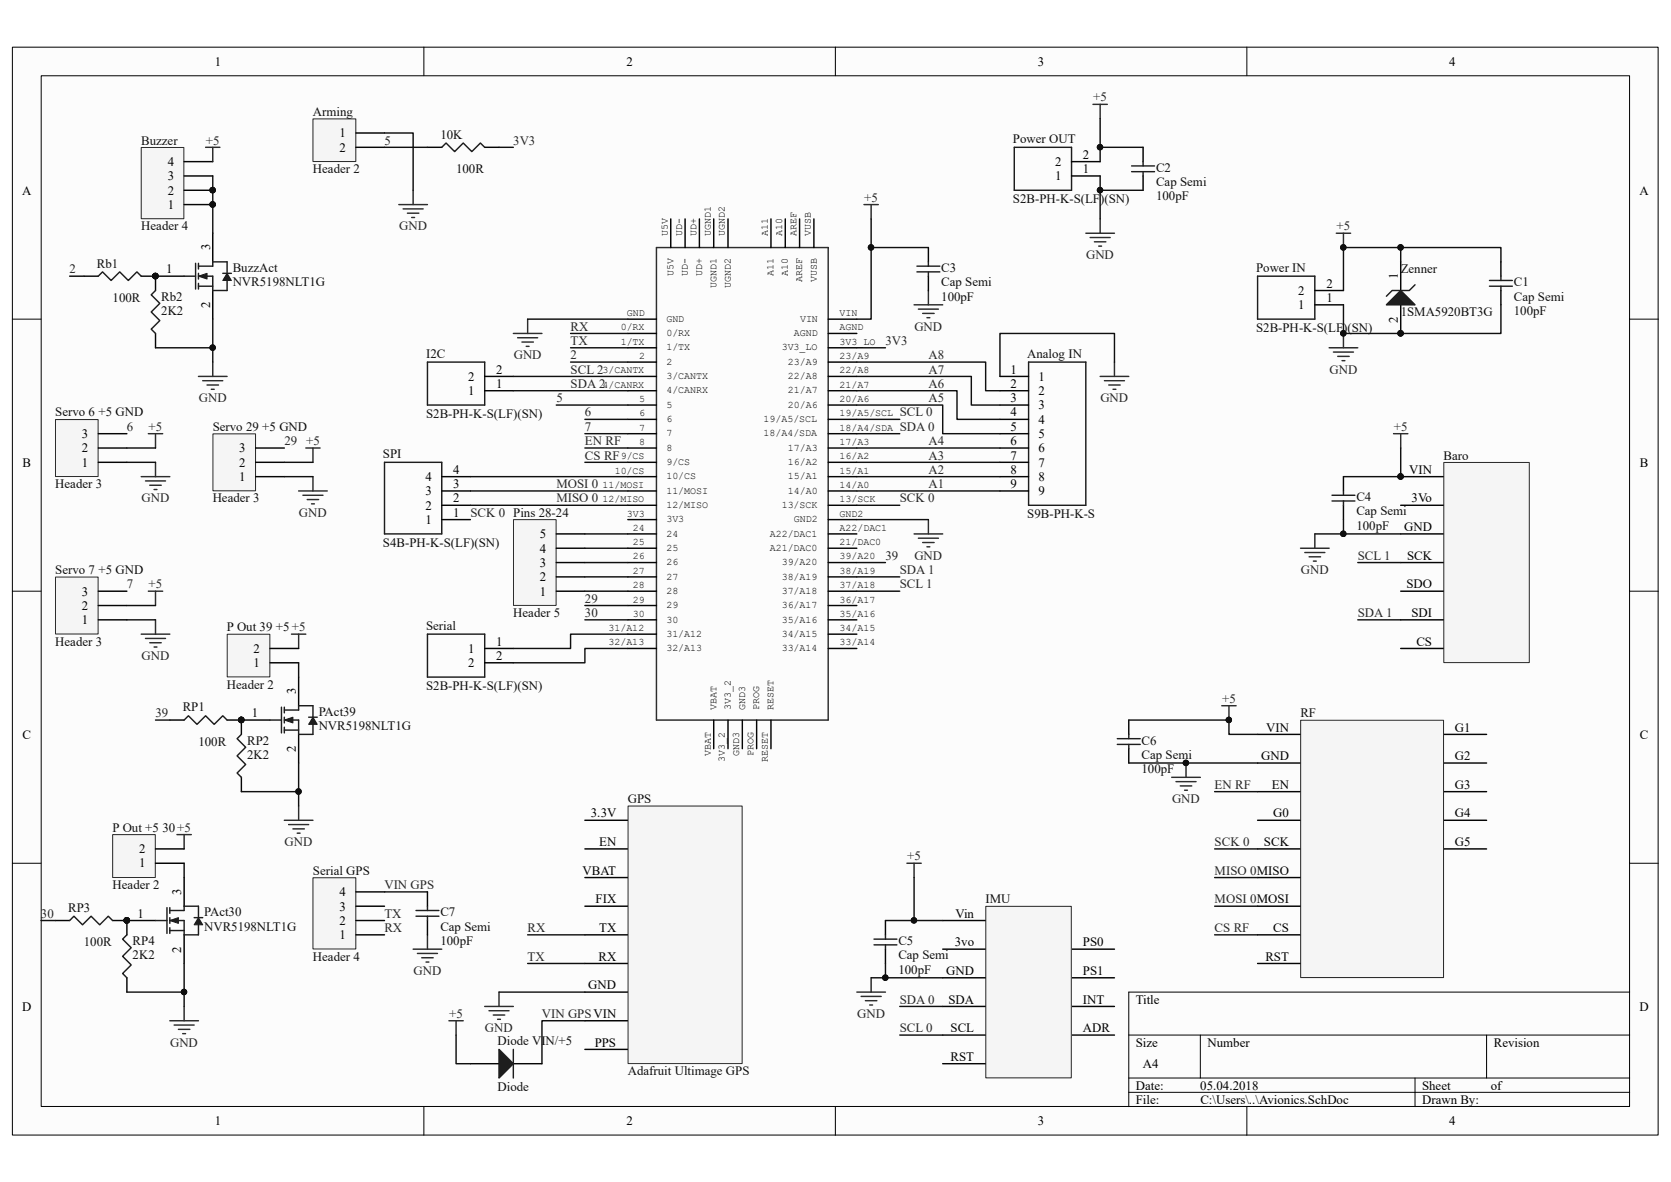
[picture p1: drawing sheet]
<svg xmlns="http://www.w3.org/2000/svg" width="297mm" height="210mm" viewBox="0 0 297 210" stroke-linecap="round" stroke-linejoin="round" font-family="sans-serif">
<path d="M2.2 8.4h292.5v193.3h-292.5z" fill="#fcfcfc"/>
<path d="M2.2 8.4h292.5v193.3h-292.5z" fill="none" stroke="#000" stroke-width=".18"/>
<path d="M7.4 13.5h282.2v183.1h-282.2z" fill="#fcfcfc"/>
<g fill="none" stroke="#000" stroke-width=".18">
<path d="M7.3 13.5h282.3v183.1h-282.3zM75.3 8.4v5.1M148.5 8.4v5.1M221.6 8.4v5.1M2.2 56.7h5.1M289.7 56.7h5.1M2.2 105h5.1M289.7 105h5.1M2.2 153.4h5.1M289.7 153.4h5.1M289.7 176.3h-89.1v20.3M75.3 196.6v5.1"/>
<path d="M148.5 196.6v5.1M200.6 183.9h89.1M200.6 191.5h89.1M200.6 194.1h89.1M213.4 183.9v7.6M221.6 196.6v5.1M251.5 191.5v5.1M264.2 183.9v7.6"/>
</g>
<path d="M116.7 44h30.5v83.9h-30.5z" fill="none" stroke="#262626" stroke-width=".25"/>
<g fill="none" stroke="#000" stroke-width=".25">
<path d="M119.2 38.9v5.1M121.8 38.9v5.1M124.3 38.9v5.1M126.9 38.9v5.1M129.4 38.9v5.1M137 38.9v5.1M139.6 38.9v5.1M142.1 38.9v5.1M144.7 38.9v5.1M111.6 59.2h5.1M111.6 56.7h5.1M147.2 59.2h5.1"/>
<path d="M147.2 56.7h5.1M111.6 61.8h5.1M111.6 64.3h5.1M111.6 66.9h5.1M111.6 69.4h5.1M111.6 72h5.1M111.6 74.5h5.1M111.6 77.1h5.1M111.6 79.6h5.1M147.2 61.8h5.1M147.2 64.3h5.1M147.2 66.9h5.1"/>
<path d="M147.2 69.4h5.1M147.2 72h5.1M147.2 74.5h5.1M147.2 77.1h5.1M147.2 79.6h5.1M111.6 82.1h5.1M111.6 84.7h5.1M111.6 87.2h5.1M111.6 89.8h5.1M111.6 92.3h5.1M111.6 94.9h5.1M111.6 97.4h5.1"/>
<path d="M111.6 100h5.1M147.2 82.1h5.1M147.2 84.7h5.1M147.2 87.2h5.1M147.2 89.8h5.1M147.2 92.3h5.1M147.2 94.9h5.1M147.2 97.4h5.1M147.2 100h5.1M111.6 102.5h5.1M111.6 105h5.1M111.6 107.6h5.1"/>
<path d="M111.6 110.1h5.1M111.6 112.7h5.1M111.6 115.2h5.1M147.2 102.5h5.1M147.2 105h5.1M147.2 107.6h5.1M147.2 110.1h5.1M147.2 112.7h5.1M147.2 115.2h5.1M126.9 127.9v5.1M129.4 127.9v5.1M131.9 127.9v5.1"/>
<path d="M134.5 127.9v5.1M137 127.9v5.1M167.6 163.6h7.6M167.6 168.6h7.6M167.6 173.7h7.6M167.6 178.8h7.6M190.5 168.6h7.6M190.5 173.7h7.6M190.5 178.8h7.6M167.6 183.9h7.6M167.6 189h7.6M190.5 183.9h7.6"/>
</g>
<path d="M175.3 161.1h15.1v30.4h-15.1z" fill="#f5f5f5"/>
<path d="M175.2 161h15.2v30.5h-15.2z" fill="none" stroke="#262626" stroke-width=".18"/>
<path d="M249 84.7h7.6M249 89.8h7.6M249 94.9h7.6M249 100h7.6M249 105h7.6M249 110.1h7.6M249 115.2h7.6" fill="none" stroke="#000" stroke-width=".25"/>
<circle cx="248.9" cy="84.7" r=".48" fill="#0e0e0e" stroke="#0e0e0e" stroke-width=".18"/>
<path d="M256.7 82.2h15.1v35.5h-15.1z" fill="#f5f5f5"/>
<path d="M256.6 82.2h15.2v35.5h-15.2z" fill="none" stroke="#262626" stroke-width=".18"/>
<circle cx="248.9" cy="84.7" r=".48" fill="#0e0e0e" stroke="#0e0e0e" stroke-width=".18"/>
<g fill="none" stroke="#000" stroke-width=".25">
<path d="M223.5 130.5h7.7M223.5 135.6h7.7M256.6 130.5h7.6M256.6 135.6h7.6M223.5 140.7h7.7M223.5 145.7h7.7M223.5 150.8h7.7M223.5 155.9h7.7M256.6 140.7h7.6M256.6 145.7h7.6M256.6 150.8h7.6M223.5 161h7.7"/>
<path d="M223.5 166.1h7.7M223.5 171.2h7.7"/>
</g>
<path d="M231.2 128h25.4v45.7h-25.4z" fill="#f5f5f5"/>
<path d="M231.2 128h25.4v45.7h-25.4z" fill="none" stroke="#262626" stroke-width=".18"/>
<path d="M104 145.7h7.6M104 150.8h7.6M104 155.9h7.6M104 161h7.6M104 166.1h7.6M104 171.2h7.6M104 176.3h7.6M104 181.4h7.6M104 186.5h7.6" fill="none" stroke="#000" stroke-width=".25"/>
<path d="M111.7 143.3h20.2v45.7h-20.2z" fill="#f5f5f5"/>
<path d="M111.6 143.2h20.3v45.8h-20.3z" fill="none" stroke="#262626" stroke-width=".18"/>
<g fill="none" stroke="#262626" stroke-width=".25">
<path d="M153.6 36.4h2.5M154.8 36.4v2.5M195.5 38.9v2.5M91.2 59.2h5.1M93.8 56.7v2.5M193 41.4h5.1M193.8 42.2h3.5M194.5 43h2.1M195.3 43.7h.5M237.5 41.4h2.6M238.8 41.4v2.6M238.8 59.2v2.6"/>
<path d="M92 60h3.6M92.8 60.8h2M93.5 61.5h.5M236.2 61.8h5.1M237 62.6h3.6M237.8 63.3h2M238.5 64.1h.5M247.7 77.1h2.5M249 77.1v2.5M162.5 94.9h5.1M163.2 95.6h3.6M164 96.4h2"/>
<path d="M164.8 97.2h.5M165 92.3v2.6M231.2 97.4h5M231.9 98.2h3.6M232.7 98.9h2M233.4 99.7h.6M233.7 94.9v2.5M208.3 138.1h5.1M209 138.9h3.6M209.8 139.6h2M210.8 135.6v2.5M217.2 125.4h2.5"/>
<path d="M218.4 125.4v2.5M161.2 153.4h2.5M162.5 153.4v2.5M210.6 140.4h.5M86.2 178.8h5M86.9 179.6h3.6M88.7 176.3v2.5M152.3 176.3h5.1M153.1 177h3.5M153.8 177.8h2.1M154.6 178.6h.5M154.8 173.7v2.6"/>
<path d="M87.7 180.3h2M88.4 181.1h.6"/>
</g>
<g fill="#0e0e0e" stroke="#0e0e0e" stroke-width=".18">
<circle cx="238.8" cy="44" r=".48"/>
<circle cx="218.4" cy="127.9" r=".48"/>
<circle cx="210.8" cy="135.5" r=".48"/>
<circle cx="238.8" cy="59.2" r=".48"/>
</g>
<path d="M25.1 26.2h7.6v12.7h-7.6z" fill="#f5f5f5"/>
<path d="M25.1 26.2h7.6v12.7h-7.6z" fill="none" stroke="#262626" stroke-width=".18"/>
<path d="M32.7 36.4h5.1M32.7 33.8h5.1M32.7 31.3h5.1M32.7 28.7h5.1M83.6 189h5.1M91.2 189h5.1" fill="none" stroke="#000" stroke-width=".25"/>
<g fill="#0e0e0e" stroke="#0e0e0e" stroke-width=".18">
<circle cx="37.8" cy="36.3" r=".48"/>
<circle cx="37.8" cy="33.8" r=".48"/>
</g>
<path d="M70.9 36.4h5.1M71.7 37.1h3.5M72.4 37.9h2.1M73.2 38.6h.5M73.4 33.8v2.6M79.8 181.4h2.5M81.1 181.4v2.5" fill="none" stroke="#262626" stroke-width=".25"/>
<path d="M88.7 186.5l2.5 2.5-2.5 2.5z" fill="#1c1c1c"/>
<path d="M88.7 186.5l2.5 2.5-2.5 2.5zM91.2 186.5v5" fill="none" stroke="#1c1c1c" stroke-width=".25"/>
<path d="M55.7 156h7.5v12.6h-7.5z" fill="#f5f5f5"/>
<path d="M55.6 156h7.6v12.6h-7.6z" fill="none" stroke="#262626" stroke-width=".18"/>
<g fill="none" stroke="#000" stroke-width=".25">
<path d="M203.2 26.2v2.5M203.2 31.3v2.5M14.9 49.1h2.6M25.1 49.1h2.5M165 44v2.5M165 49.1v2.5M266.8 46.5v2.6M266.8 51.6v2.6M238.8 84.7v2.5M238.8 89.8v2.5M200.6 127.9v2.6M200.6 133v2.6"/>
<path d="M63.3 158.5h5M76 158.5v2.5M63.3 166.1h5M63.3 163.6h5M63.3 161h5M76 163.6v2.5M157.4 163.6v2.5M157.4 168.6v2.6"/>
</g>
<g fill="none" stroke="#262626" stroke-width=".25">
<path d="M36.5 26.2h2.6M37.8 26.2v2.5M162.5 54.2h5.1M163.2 54.9h3.6M164 55.7h2M164.8 56.4h.5M165 51.6v2.6M35.3 66.9h5.1M36 67.6h3.6M36.8 68.4h2M37.6 69.2h.5M37.8 64.3v2.6"/>
<path d="M73.4 168.6h5.1M74.2 169.4h3.6M75 170.2h2M75.7 170.9h.5M76 166.1v2.5"/>
</g>
<g fill="none" stroke="#1c1c1c" stroke-width=".25">
<path d="M201.1 29.5h4.1M201.1 30.5h4.1M203.2 28.7v.8M203.2 30.5v.8M17.5 49.1l.7-.8 1.6 1.5 1.5-1.5 1.5 1.5 1.5-1.5 .8 .8M163 47.3h4.1M163 48.3h4.1M165 46.5v.8M165 48.3v.8M264.7 49.8h4.1M264.7 50.9h4.1M266.8 49.1v.7"/>
<path d="M266.8 50.9v.7M236.8 88h4M236.8 89h4M238.8 87.2v.8M238.8 89v.8M198.6 131.2h4.1M198.6 132.3h4.1M200.6 130.5v.7M200.6 132.3v.7M73.9 161.8h4.1M73.9 162.8h4.1M76 161v.8"/>
<path d="M76 162.8v.8M155.4 166.9h4M155.4 167.9h4M157.4 166.1v.8M157.4 167.9v.7"/>
</g>
<circle cx="27.6" cy="49" r=".48" fill="#0e0e0e" stroke="#0e0e0e" stroke-width=".18"/>
<path d="M55.7 21.2h7.5v7.5h-7.5z" fill="#f5f5f5"/>
<path d="M55.6 21.1h7.6v7.6h-7.6z" fill="none" stroke="#262626" stroke-width=".18"/>
<path d="M63.3 26.2h5M63.3 23.6h5M249 46.5v5.1M249 54.2v5" fill="none" stroke="#000" stroke-width=".25"/>
<circle cx="248.9" cy="59.2" r=".48" fill="#0e0e0e" stroke="#0e0e0e" stroke-width=".18"/>
<path d="M249 51.6l2.5 2.6h-5.1z" fill="#1c1c1c"/>
<path d="M249 51.6l2.5 2.6h-5.1zM251.5 50.6l-1 1h-3.1l-1 1" fill="none" stroke="#1c1c1c" stroke-width=".25"/>
<circle cx="248.9" cy="59.2" r=".48" fill="#0e0e0e" stroke="#0e0e0e" stroke-width=".18"/>
<path d="M194.3 18.5h2.5M195.5 18.5v2.6" fill="none" stroke="#262626" stroke-width=".25"/>
<path d="M9.9 74.6h7.5v10.1h-7.5z" fill="#f5f5f5"/>
<path d="M9.9 74.5h7.5v10.2h-7.5z" fill="none" stroke="#262626" stroke-width=".18"/>
<path d="M17.5 79.6h5.1M17.5 77.1h5.1M17.5 82.1h5.1" fill="none" stroke="#000" stroke-width=".25"/>
<path d="M26.4 77.1h2.5M27.6 77.1v2.5M25.1 84.7h5.1M25.9 85.5h3.5M26.6 86.2h2.1M27.4 87h.5M27.6 82.1v2.6" fill="none" stroke="#262626" stroke-width=".25"/>
<path d="M9.9 102.6h7.5v10h-7.5z" fill="#f5f5f5"/>
<path d="M9.9 102.5h7.5v10.1h-7.5z" fill="none" stroke="#262626" stroke-width=".18"/>
<path d="M27.6 49.1h5.1M37.8 41.4v5.1M37.8 51.6v5.1M17.5 110.1h5.1M17.5 107.6h5.1M17.5 105h5.1" fill="none" stroke="#000" stroke-width=".25"/>
<path d="M25.1 112.7h5.1M25.9 113.4h3.5M26.4 105h2.5M26.6 114.2h2.1M27.4 115h.5M27.6 105v2.6M27.6 110.1v2.6" fill="none" stroke="#262626" stroke-width=".25"/>
<circle cx="27.6" cy="49" r=".48" fill="#0e0e0e" stroke="#0e0e0e" stroke-width=".18"/>
<path d="M34.8 46.8v4.6M35.3 47.3h2.5v-.8h2.6v2.1M35.3 49.1h2.5v2.5h2.6v-1.8M35.3 50.9h2.5M35.3 46.8v1M35.3 48.6v1M35.3 50.3v1.1" fill="none" stroke="#1c1c1c" stroke-width=".25"/>
<path d="M40.4 48.6l.7 1.2h-1.5z" fill="#1c1c1c"/>
<path d="M40.4 48.6l.7 1.2h-1.5z" fill="none" stroke="#1c1c1c" stroke-width=".18"/>
<path d="M39.6 48.6h1.5" fill="none" stroke="#1c1c1c" stroke-width=".25"/>
<path d="M35.3 49.1l1.5-.5v1z" fill="#1c1c1c"/>
<path d="M35.3 49.1l1.5-.5v1z" fill="none" stroke="#1c1c1c" stroke-width=".18"/>
<path d="M78.5 26.2l.8-.8 1.5 1.5 1.5-1.5 1.6 1.5 1.5-1.5 .8 .8M27.6 51.6l-.7 .8 1.5 1.5-1.5 1.5 1.5 1.6-1.5 1.5 .7 .7M32.7 49.1h2.1M32.7 127.9l.8-.7 1.5 1.5 1.5-1.5 1.6 1.5 1.5-1.5 .8 .7M50 125.7v4.5M50.5 126.2h2.6v-.8h2.5v2M50.5 127.9h2.6v2.6h2.5v-1.8M50.5 129.7h2.6M50.5 125.7v1M50.5 127.4v1M50.5 129.2v1" fill="none" stroke="#1c1c1c" stroke-width=".25"/>
<g fill="#0e0e0e" stroke="#0e0e0e" stroke-width=".18">
<circle cx="27.6" cy="49" r=".48"/>
<circle cx="42.9" cy="127.9" r=".48"/>
</g>
<path d="M76 26.2h2.5M86.2 26.2h2.5M27.6 49.1v2.5M27.6 59.2v2.6M30.2 127.9h2.5M40.4 127.9h7.6M53.1 120.3v5.1M53.1 130.5v5.1" fill="none" stroke="#000" stroke-width=".25"/>
<path d="M51.8 112.7h2.6M53.1 112.7v2.5M50.5 145.7h5.1M51.3 146.5h3.6M52.1 147.3h2M52.8 148h.5M53.1 143.2v2.5" fill="none" stroke="#262626" stroke-width=".25"/>
<path d="M55.6 127.4l.8 1.3h-1.5z" fill="#1c1c1c"/>
<path d="M55.6 127.4l.8 1.3h-1.5z" fill="none" stroke="#1c1c1c" stroke-width=".18"/>
<path d="M54.9 127.4h1.5" fill="none" stroke="#1c1c1c" stroke-width=".25"/>
<path d="M50.5 127.9l1.6-.5v1z" fill="#1c1c1c"/>
<path d="M50.5 127.9l1.6-.5v1z" fill="none" stroke="#1c1c1c" stroke-width=".18"/>
<path d="M42.9 130.5l-.8 .7 1.6 1.6-1.6 1.5 1.6 1.5-1.6 1.6 .8 .7M48 127.9h2" fill="none" stroke="#1c1c1c" stroke-width=".25"/>
<circle cx="42.9" cy="127.9" r=".48" fill="#0e0e0e" stroke="#0e0e0e" stroke-width=".18"/>
<path d="M42.9 127.9v2.6M42.9 138.1v2.6" fill="none" stroke="#000" stroke-width=".25"/>
<path d="M40.4 112.7h7.6v7.6h-7.6z" fill="#f5f5f5"/>
<path d="M40.4 112.7h7.6v7.6h-7.6z" fill="none" stroke="#262626" stroke-width=".18"/>
<g fill="none" stroke="#000" stroke-width=".25">
<path d="M190.5 31.3h5M190.5 28.7h5M233.7 54.2h5.1M233.7 51.6h5.1M86.2 66.9h5M86.2 69.4h5M177.7 66.9h5.1M177.7 69.4h5.1M177.7 72h5.1M177.7 74.5h5.1M177.7 77.1h5.1M177.7 79.6h5.1"/>
<path d="M78.5 84.7h5.1M78.5 87.2h5.1M78.5 92.3h5.1M78.5 89.8h5.1M177.7 82.1h5.1M177.7 84.7h5.1M177.7 87.2h5.1M48 117.8h5.1M48 115.2h5.1M86.2 117.8h5M86.2 115.2h5"/>
</g>
<path d="M180.3 26.2h10.2v7.6h-10.2zM223.5 49.1h10.2v7.6h-10.2zM76 64.3h10.2v7.7h-10.2zM182.8 64.3h10.2v25.5h-10.2zM68.3 82.1h10.2v12.8h-10.2zM76 112.7h10.2v7.6h-10.2z" fill="none" stroke="#1c1c1c" stroke-width=".25"/>
<path d="M195.5 66.9h5.1M196.3 67.6h3.6M197.1 68.4h2M197.8 69.2h.5M198.1 64.3v2.6" fill="none" stroke="#262626" stroke-width=".25"/>
<path d="M37.9 77.1h7.5v10.1h-7.5z" fill="#f5f5f5"/>
<path d="M37.8 77.1h7.6v10.1h-7.6z" fill="none" stroke="#262626" stroke-width=".18"/>
<path d="M45.5 79.6h5M45.5 84.7h5M45.5 82.1h5" fill="none" stroke="#000" stroke-width=".25"/>
<path d="M54.4 79.6h2.5M55.6 79.6v2.5M53.1 87.2h5.1M53.8 88h3.6M54.6 88.8h2M55.4 89.5h.5M55.6 84.7v2.5" fill="none" stroke="#262626" stroke-width=".25"/>
<path d="M91.3 92.4h7.5v15.2h-7.5z" fill="#f5f5f5"/>
<path d="M91.3 92.3h7.5v15.3h-7.5z" fill="none" stroke="#262626" stroke-width=".18"/>
<path d="M98.9 100h5.1M98.9 97.4h5.1M98.9 94.9h5.1M98.9 105h5.1M98.9 102.5h5.1M32.7 155.9v5.1M9.8 163.6h2.6M20 163.6h7.6M32.7 166.1v5.1" fill="none" stroke="#000" stroke-width=".25"/>
<path d="M31.5 148.3h2.5M32.7 148.3v2.5M32.7 178.8v2.6M30.2 181.4h5.1M30.9 182.1h3.6M31.7 182.9h2M32.5 183.7h.5" fill="none" stroke="#262626" stroke-width=".25"/>
<circle cx="22.5" cy="163.5" r=".48" fill="#0e0e0e" stroke="#0e0e0e" stroke-width=".18"/>
<path d="M12.4 163.6l.7-.8 1.6 1.5 1.5-1.5 1.5 1.5 1.5-1.5 .8 .8M29.7 161.3v4.5M30.2 161.8h2.5v-.8h2.6v2M30.2 163.6h2.5v2.5h2.6v-1.8M30.2 165.3h2.5M30.2 161.3v1M30.2 163v1.1M30.2 164.8v1" fill="none" stroke="#1c1c1c" stroke-width=".25"/>
<path d="M35.3 163l.7 1.3h-1.5z" fill="#1c1c1c"/>
<path d="M35.3 163l.7 1.3h-1.5z" fill="none" stroke="#1c1c1c" stroke-width=".18"/>
<path d="M34.5 163h1.5" fill="none" stroke="#1c1c1c" stroke-width=".25"/>
<path d="M30.2 163.6l1.5-.6v1.1z" fill="#1c1c1c"/>
<path d="M30.2 163.6l1.5-.6v1.1z" fill="none" stroke="#1c1c1c" stroke-width=".18"/>
<path d="M22.6 166.1l-.8 .8 1.5 1.5-1.5 1.5 1.5 1.5-1.5 1.6 .8 .7M27.6 163.6h2.1" fill="none" stroke="#1c1c1c" stroke-width=".25"/>
<circle cx="22.5" cy="163.5" r=".48" fill="#0e0e0e" stroke="#0e0e0e" stroke-width=".18"/>
<path d="M22.6 163.6v2.5M22.6 173.7v2.6" fill="none" stroke="#000" stroke-width=".25"/>
<path d="M20.1 148.3h7.5v7.6h-7.5z" fill="#f5f5f5"/>
<path d="M20 148.3h7.6v7.6h-7.6z" fill="none" stroke="#262626" stroke-width=".18"/>
<path d="M27.6 153.4h5.1M27.6 150.8h5.1" fill="none" stroke="#000" stroke-width=".25"/>
<g fill="none" stroke="#0e0e0e" stroke-width=".25">
<path d="M37.8 31.3v10.1M68.3 23.6h5.1v10.2M68.3 26.2h7.7M88.7 26.2h2.5M154.8 38.9v17.8h-2.5M195.5 31.3v7.6M195.5 21.1v7.6M195.5 26.2h7.7M195.5 33.8h7.7M12.4 49.1h2.5M37.8 56.7v7.6M93.8 56.7h17.8"/>
<path d="M101.4 59.2h10.2M154.8 44h10.2M238.8 54.2v5h28v-5M249 44v2.5M266.8 46.5v-2.5h-28v7.6M22.6 79.6h5M27.6 61.8h10.2M91.2 66.9h20.4M91.2 69.4h20.4M98.9 72h12.7M101.4 61.8h10.2M101.4 64.3h10.2"/>
<path d="M104 79.6h7.6M104 74.5h7.6M104 77.1h7.6M152.3 72h15.3v5.1h10.1M152.3 69.4h17.8v5.1h7.6M152.3 66.9h20.3v5.1h5.1M152.3 64.3h22.9v5.1h2.5M152.3 79.6h25.4M152.3 74.5h7.6M152.3 77.1h7.6M152.3 61.8h5.1M198.1 64.3v-5.1h-20.4v7.7"/>
<path d="M249 79.6v5.1h-10.2M22.6 82.1h5M50.5 82.1h5.1M50.5 84.7h5.1M83.6 89.8h28M83.6 84.7h28M83.6 87.2h28M104 82.1h7.6M104 100h7.6M104 94.9h7.6M104 97.4h7.6M152.3 89.8h7.6"/>
<path d="M152.3 82.1h25.4M152.3 100h5.1M152.3 92.3h12.7M152.3 84.7h25.4M152.3 87.2h25.4M238.8 92.3v2.6h-5.1M238.8 94.9h10.2M241.3 100h7.7M22.6 110.1h5M22.6 107.6h5M53.1 117.8v2.5M104 110.1h7.6"/>
<path d="M104 105h7.6M104 102.5h7.6M104 107.6h7.6M111.6 112.7h-10.2v2.5h-10.2M111.6 115.2h-7.6v2.6h-12.8M152.3 105h7.6M152.3 102.5h7.6M241.3 110.1h7.7M27.6 127.9h2.6M53.1 135.6v7.6M200.6 127.9h17.8v2.6h5.1M200.6 135.6h22.9"/>
<path d="M32.7 153.4v2.5M42.9 140.7h10.2M68.3 158.5h7.7M162.5 155.9v7.7h5.1M215.9 140.7h7.6M215.9 155.9h7.6M215.9 150.8h7.6M7.3 163.6h2.5M22.6 176.3h10.1M32.7 171.2v7.6M88.7 176.3h15.3M93.8 171.2h10.2"/>
<path d="M93.8 166.1h10.2M154.8 173.7h2.6M157.4 171.2v2.5h10.2M157.4 163.6h5.1M159.9 178.8h7.7M215.9 166.1h7.6M215.9 161h7.6M81.1 183.9v5.1h2.5M104 181.4h-7.7v7.6M159.9 183.9h7.7"/>
</g>
<g fill="#0e0e0e" stroke="#0e0e0e" stroke-width=".18">
<circle cx="154.8" cy="44" r=".48"/>
<circle cx="162.4" cy="163.5" r=".48"/>
<circle cx="218.4" cy="127.9" r=".48"/>
<circle cx="210.8" cy="135.5" r=".48"/>
<circle cx="157.4" cy="173.7" r=".48"/>
<circle cx="248.9" cy="84.7" r=".48"/>
<circle cx="238.8" cy="94.8" r=".48"/>
<circle cx="195.5" cy="26.2" r=".48"/>
<circle cx="195.5" cy="33.8" r=".48"/>
<circle cx="37.8" cy="61.8" r=".48"/>
<circle cx="37.8" cy="33.8" r=".48"/>
<circle cx="37.8" cy="36.3" r=".48"/>
<circle cx="53.1" cy="140.6" r=".48"/>
<circle cx="238.8" cy="59.2" r=".48"/>
<circle cx="248.9" cy="59.2" r=".48"/>
<circle cx="238.8" cy="44" r=".48"/>
<circle cx="248.9" cy="44" r=".48"/>
<circle cx="32.7" cy="176.3" r=".48"/>
</g>
<g font-size="2.3">
<text x="38.2" y="11.7">1</text>
<text x="111.3" y="11.7">2</text>
<text x="184.5" y="11.7">3</text>
<text x="257.6" y="11.7">4</text>
<text x="29.8" y="29.5">4</text>
<text x="60.3" y="27">2</text>
<text x="60.3" y="24.4">1</text>
<text x="187.5" y="29.5">2</text>
<text x="192.5" y="28.2">2</text>
<text x="3.9" y="34.6">A</text>
<text x="29.8" y="34.6">2</text>
<text x="29.8" y="32">3</text>
<text x="187.5" y="32">1</text>
<text x="192.5" y="30.8">1</text>
<text x="291.4" y="34.6">A</text>
<text x="29.8" y="37.1">1</text>
<text x="37.3" y="44.5" transform="rotate(-90 37.3 44.5)">3</text>
<text x="29.5" y="48.6">1</text>
<text x="230.8" y="52.4">2</text>
<text x="235.8" y="53.7">1</text>
<text x="235.8" y="51.1">2</text>
<text x="248.5" y="49.6" transform="rotate(-90 248.5 49.6)">1</text>
<text x="37.3" y="54.8" transform="rotate(-90 37.3 54.8)">2</text>
<text x="230.8" y="54.9">1</text>
<text x="248.5" y="57.4" transform="rotate(-90 248.5 57.4)">2</text>
<text x="83.2" y="70.2">1</text>
<text x="83.2" y="67.6">2</text>
<text x="88.2" y="68.9">1</text>
<text x="88.2" y="66.4">2</text>
<text x="179.6" y="66.4">1</text>
<text x="179.6" y="68.9">2</text>
<text x="179.6" y="71.5">3</text>
<text x="184.6" y="67.6">1</text>
<text x="184.6" y="70.2">2</text>
<text x="14.5" y="77.9">3</text>
<text x="179.6" y="74">4</text>
<text x="179.6" y="76.6">5</text>
<text x="184.6" y="72.7">3</text>
<text x="184.6" y="75.3">4</text>
<text x="184.6" y="77.9">5</text>
<text x="4" y="82.9">B</text>
<text x="14.5" y="82.9">1</text>
<text x="14.5" y="80.4">2</text>
<text x="42.5" y="82.9">2</text>
<text x="42.5" y="80.4">3</text>
<text x="179.6" y="79.1">6</text>
<text x="179.6" y="81.7">7</text>
<text x="184.6" y="80.4">6</text>
<text x="184.6" y="82.9">7</text>
<text x="291.5" y="82.9">B</text>
<text x="42.5" y="85.5">1</text>
<text x="75.6" y="88">3</text>
<text x="75.6" y="85.5">4</text>
<text x="80.6" y="89.3">2</text>
<text x="80.6" y="86.7">3</text>
<text x="80.6" y="84.2">4</text>
<text x="179.6" y="84.2">8</text>
<text x="179.6" y="86.7">9</text>
<text x="184.6" y="85.5">8</text>
<text x="184.6" y="88">9</text>
<text x="250.5" y="84.2">VIN</text>
<text x="250.9" y="89.3">3Vo</text>
<text x="75.6" y="93.1">1</text>
<text x="75.6" y="90.6">2</text>
<text x="80.6" y="91.8">1</text>
<text x="95.9" y="95.6">5</text>
<text x="249.6" y="94.4">GND</text>
<text x="95.9" y="100.7">3</text>
<text x="95.9" y="98.2">4</text>
<text x="250.1" y="99.4">SCK</text>
<text x="14.5" y="105.8">3</text>
<text x="95.9" y="105.8">1</text>
<text x="95.9" y="103.3">2</text>
<text x="250" y="104.6">SDO</text>
<text x="14.5" y="110.9">1</text>
<text x="14.5" y="108.4">2</text>
<text x="250.9" y="109.6">SDI</text>
<text x="45" y="118.5">1</text>
<text x="45" y="116">2</text>
<text x="83.2" y="118.5">2</text>
<text x="83.2" y="116">1</text>
<text x="88.2" y="117.3">2</text>
<text x="88.2" y="114.7">1</text>
<text x="251.8" y="114.7">CS</text>
<text x="52.6" y="123.4" transform="rotate(-90 52.6 123.4)">3</text>
<text x="4" y="131.3">C</text>
<text x="44.8" y="127.4">1</text>
<text x="225" y="130">VIN</text>
<text x="258.6" y="130">G1</text>
<text x="291.5" y="131.3">C</text>
<text x="52.6" y="133.6" transform="rotate(-90 52.6 133.6)">2</text>
<text x="224.2" y="135.1">GND</text>
<text x="258.6" y="135.1">G2</text>
<text x="226.1" y="140.2">EN</text>
<text x="258.6" y="140.2">G3</text>
<text x="105" y="145.2">3.3V</text>
<text x="226.3" y="145.2">G0</text>
<text x="258.6" y="145.2">G4</text>
<text x="24.7" y="154.1">1</text>
<text x="24.7" y="151.6">2</text>
<text x="103.5" y="155.4">VBAT</text>
<text x="106.5" y="150.3">EN</text>
<text x="224.7" y="150.3">SCK</text>
<text x="258.6" y="150.3">G5</text>
<text x="32.2" y="159" transform="rotate(-90 32.2 159)">3</text>
<text x="60.3" y="161.8">3</text>
<text x="60.3" y="159.3">4</text>
<text x="105.9" y="160.5">FIX</text>
<text x="24.5" y="163.1">1</text>
<text x="60.3" y="166.9">1</text>
<text x="60.3" y="164.3">2</text>
<text x="106.5" y="165.6">TX</text>
<text x="169.8" y="163.1">Vin</text>
<text x="226.3" y="165.6">CS</text>
<text x="32.2" y="169.3" transform="rotate(-90 32.2 169.3)">2</text>
<text x="106.4" y="170.7">RX</text>
<text x="168.2" y="173.2">GND</text>
<text x="169.7" y="168.1">3vo</text>
<text x="192.5" y="173.2">PS1</text>
<text x="192.5" y="168.1">PS0</text>
<text x="224.9" y="170.7">RST</text>
<text x="3.9" y="179.6">D</text>
<text x="104.6" y="175.8">GND</text>
<text x="168.6" y="178.3">SDA</text>
<text x="192.5" y="178.3">INT</text>
<text x="201.9" y="178.3">Title</text>
<text x="291.4" y="179.6">D</text>
<text x="105.7" y="186">PPS</text>
<text x="169" y="183.4">SCL</text>
<text x="192.5" y="183.4">ADR</text>
<text x="201.9" y="186">Size</text>
<text x="214.6" y="186">Number</text>
<text x="265.5" y="186">Revision</text>
<text x="169" y="188.5">RST</text>
<text x="203.2" y="189.8">A4</text>
<text x="201.9" y="193.6">Date:</text>
<text x="201.9" y="196.1">File:</text>
<text x="213.3" y="193.6">05.04.2018</text>
<text x="213.4" y="196.1">C:\Users\..\Avionics.SchDoc</text>
<text x="252.8" y="196.1">Drawn By:</text>
<text x="252.8" y="193.6">Sheet</text>
<text x="265" y="193.6">of</text>
<text x="38.2" y="199.9">1</text>
<text x="111.3" y="199.9">2</text>
<text x="184.5" y="199.9">3</text>
<text x="257.6" y="199.9">4</text>
</g>
<g font-size="2.3" fill="#0e0e0e">
<text x="55.6" y="20.6">Arming</text>
<text x="25.1" y="25.7">Buzzer</text>
<text x="78.3" y="24.7">10K</text>
<text x="180" y="25.4">Power OUT</text>
<text x="55.6" y="30.8">Header 2</text>
<text x="81.1" y="30.8">100R</text>
<text x="205.5" y="35.6">100pF</text>
<text x="205.5" y="30.5">C2</text>
<text x="205.5" y="33.1">Cap Semi</text>
<text x="25.1" y="40.9">Header 4</text>
<text x="180" y="36.1">S2B-PH-K-S(LF)(SN)</text>
<text x="17.2" y="47.5">Rb1</text>
<text x="20" y="53.7">100R</text>
<text x="28.7" y="53.4">Rb2</text>
<text x="41.4" y="48.3">BuzzAct</text>
<text x="41.4" y="50.9">NVR5198NLT1G</text>
<text x="167.3" y="53.4">100pF</text>
<text x="167.3" y="48.3">C3</text>
<text x="167.3" y="50.9">Cap Semi</text>
<text x="223.3" y="48.3">Power IN</text>
<text x="249" y="48.6">Zenner</text>
<text x="269.1" y="50.9">C1</text>
<text x="269.1" y="53.4">Cap Semi</text>
<text x="28.7" y="56">2K2</text>
<text x="223.3" y="59">S2B-PH-K-S(LF)(SN)</text>
<text x="249" y="56.2">1SMA5920BT3G</text>
<text x="269.1" y="56">100pF</text>
<text x="75.7" y="63.6">I2C</text>
<text x="182.6" y="63.6">Analog IN</text>
<text x="9.8" y="74">Servo 6 +5 GND</text>
<text x="37.8" y="76.6">Servo 29 +5 GND</text>
<text x="75.7" y="74.3">S2B-PH-K-S(LF)(SN)</text>
<text x="68.1" y="81.4">SPI</text>
<text x="256.6" y="81.7">Baro</text>
<text x="9.8" y="86.7">Header 3</text>
<text x="37.8" y="89.3">Header 3</text>
<text x="241.1" y="89">C4</text>
<text x="182.6" y="92.1">S9B-PH-K-S</text>
<text x="241.1" y="94.1">100pF</text>
<text x="241.1" y="91.6">Cap Semi</text>
<text x="9.8" y="102">Servo 7 +5 GND</text>
<text x="68.1" y="97.2">S4B-PH-K-S(LF)(SN)</text>
<text x="40.3" y="112.2">P Out 39 +5+5</text>
<text x="75.7" y="111.9">Serial</text>
<text x="91.2" y="109.6">Header 5</text>
<text x="9.8" y="114.7">Header 3</text>
<text x="40.3" y="122.3">Header 2</text>
<text x="75.7" y="122.6">S2B-PH-K-S(LF)(SN)</text>
<text x="32.5" y="126.4">RP1</text>
<text x="56.6" y="127.2">PAct39</text>
<text x="56.6" y="129.8">NVR5198NLT1G</text>
<text x="231.1" y="127.4">RF</text>
<text x="35.3" y="132.5">100R</text>
<text x="43.9" y="134.8">2K2</text>
<text x="43.9" y="132.3">RP2</text>
<text x="202.9" y="137.4">100pF</text>
<text x="202.9" y="132.3">C6</text>
<text x="202.9" y="134.8">Cap Semi</text>
<text x="111.6" y="142.7">GPS</text>
<text x="20" y="147.8">P Out +5 30+5</text>
<text x="55.6" y="155.4">Serial GPS</text>
<text x="20" y="158">Header 2</text>
<text x="175.2" y="160.5">IMU</text>
<text x="12.1" y="162.1">RP3</text>
<text x="23.6" y="167.9">RP4</text>
<text x="36.3" y="162.8">PAct30</text>
<text x="36.3" y="165.4">NVR5198NLT1G</text>
<text x="78.3" y="167.9">100pF</text>
<text x="78.3" y="162.8">C7</text>
<text x="78.3" y="165.4">Cap Semi</text>
<text x="159.7" y="167.9">C5</text>
<text x="14.9" y="168.1">100R</text>
<text x="23.6" y="170.4">2K2</text>
<text x="55.6" y="170.7">Header 4</text>
<text x="159.7" y="173">100pF</text>
<text x="159.7" y="170.4">Cap Semi</text>
<text x="88.4" y="185.7">Diode VIN/+5</text>
<text x="111.6" y="191.1">Adafruit Ultimage GPS</text>
<text x="88.4" y="193.8">Diode</text>
</g>
<g font-size="2.3" fill="#262626">
<text x="194.3" y="18">+5</text>
<text x="36.6" y="25.7">+5</text>
<text x="68.3" y="25.7">5</text>
<text x="91.2" y="25.7">3V3</text>
<text x="153.6" y="35.9">+5</text>
<text x="71" y="40.9">GND</text>
<text x="237.6" y="40.9">+5</text>
<text x="193" y="46">GND</text>
<text x="12.4" y="48.6">2</text>
<text x="101.4" y="58.8">RX</text>
<text x="162.5" y="58.8">GND</text>
<text x="91.3" y="63.8">GND</text>
<text x="101.4" y="61.3">TX</text>
<text x="101.4" y="63.8">2</text>
<text x="157.4" y="61.3">3V3</text>
<text x="165" y="63.8">A8</text>
<text x="35.3" y="71.5">GND</text>
<text x="98.9" y="71.5">5</text>
<text x="101.4" y="66.4">SCL 2</text>
<text x="101.4" y="68.9">SDA 2</text>
<text x="165" y="71.5">A5</text>
<text x="165" y="68.9">A6</text>
<text x="165" y="66.4">A7</text>
<text x="195.6" y="71.5">GND</text>
<text x="236.3" y="66.4">GND</text>
<text x="22.6" y="76.6">6</text>
<text x="26.4" y="76.6">+5</text>
<text x="104" y="74">6</text>
<text x="104" y="76.6">7</text>
<text x="159.9" y="74">SCL 0</text>
<text x="159.9" y="76.6">SDA 0</text>
<text x="247.7" y="76.6">+5</text>
<text x="50.5" y="79.1">29 +5</text>
<text x="104" y="81.7">CS RF</text>
<text x="104" y="79.1">EN RF</text>
<text x="165" y="81.7">A3</text>
<text x="165" y="79.1">A4</text>
<text x="25.1" y="89.3">GND</text>
<text x="98.9" y="86.7">MOSI 0</text>
<text x="98.9" y="89.3">MISO 0</text>
<text x="159.9" y="89.3">SCK 0</text>
<text x="165" y="86.7">A1</text>
<text x="165" y="84.2">A2</text>
<text x="53.1" y="91.8">GND</text>
<text x="83.6" y="91.8">SCK 0 Pins 28-24</text>
<text x="157.4" y="99.4">39</text>
<text x="159.9" y="102">SDA 1</text>
<text x="162.5" y="99.4">GND</text>
<text x="231.2" y="102">GND</text>
<text x="241.3" y="99.4">SCL 1</text>
<text x="22.6" y="104.6">7</text>
<text x="26.4" y="104.6">+5</text>
<text x="104" y="107.1">29</text>
<text x="159.9" y="104.6">SCL 1</text>
<text x="104" y="109.6">30</text>
<text x="241.3" y="109.6">SDA 1</text>
<text x="25.1" y="117.3">GND</text>
<text x="217.2" y="124.9">+5</text>
<text x="27.6" y="127.4">39</text>
<text x="208.3" y="142.7">GND</text>
<text x="215.9" y="140.2">EN RF</text>
<text x="50.6" y="150.3">GND</text>
<text x="161.2" y="152.9">+5</text>
<text x="215.9" y="155.4">MISO 0MISO</text>
<text x="215.9" y="150.3">SCK 0</text>
<text x="68.3" y="158">VIN GPS</text>
<text x="215.9" y="160.5">MOSI 0MOSI</text>
<text x="7.3" y="163.1">30</text>
<text x="68.3" y="165.6">RX</text>
<text x="68.3" y="163.1">TX</text>
<text x="93.8" y="165.6">RX</text>
<text x="215.9" y="165.6">CS RF</text>
<text x="73.5" y="173.2">GND</text>
<text x="93.8" y="170.7">TX</text>
<text x="159.9" y="178.3">SDA 0</text>
<text x="30.2" y="186">GND</text>
<text x="79.8" y="180.8">+5</text>
<text x="86.2" y="183.4">GND</text>
<text x="96.3" y="180.8">VIN GPSVIN</text>
<text x="152.4" y="180.8">GND</text>
<text x="159.9" y="183.4">SCL 0</text>
</g>
<g font-size="1.8">
<text x="118.7" y="42" transform="rotate(-90 118.7 42)">U5V</text>
<text x="121.2" y="42" transform="rotate(-90 121.2 42)">UD-</text>
<text x="123.8" y="42" transform="rotate(-90 123.8 42)">UD+</text>
<text x="126.3" y="42" transform="rotate(-90 126.3 42)">UGND1</text>
<text x="128.9" y="42" transform="rotate(-90 128.9 42)">UGND2</text>
<text x="136.5" y="42" transform="rotate(-90 136.5 42)">A11</text>
<text x="139" y="42" transform="rotate(-90 139 42)">A10</text>
<text x="141.6" y="42" transform="rotate(-90 141.6 42)">AREF</text>
<text x="144.1" y="42" transform="rotate(-90 144.1 42)">VUSB</text>
<text x="119.7" y="49" transform="rotate(-90 119.7 49)">U5V</text>
<text x="122.3" y="49" transform="rotate(-90 122.3 49)">UD-</text>
<text x="124.8" y="49" transform="rotate(-90 124.8 49)">UD+</text>
<text x="127.3" y="51.1" transform="rotate(-90 127.3 51.1)">UGND1</text>
<text x="129.9" y="51.1" transform="rotate(-90 129.9 51.1)">UGND2</text>
<text x="137.5" y="49" transform="rotate(-90 137.5 49)">A11</text>
<text x="140" y="49" transform="rotate(-90 140 49)">A10</text>
<text x="142.6" y="50.1" transform="rotate(-90 142.6 50.1)">AREF</text>
<text x="145.2" y="50.1" transform="rotate(-90 145.2 50.1)">VUSB</text>
<text x="110.3" y="58.7">0/RX</text>
<text x="111.4" y="56.2">GND</text>
<text x="118.4" y="59.7">0/RX</text>
<text x="118.4" y="57.2">GND</text>
<text x="141.1" y="59.7">AGND</text>
<text x="142.2" y="57.2">VIN</text>
<text x="149.2" y="56.2">VIN</text>
<text x="149.2" y="58.7">AGND</text>
<text x="110.3" y="61.3">1/TX</text>
<text x="113.6" y="63.8">2</text>
<text x="118.4" y="62.3">1/TX</text>
<text x="118.4" y="64.8">2</text>
<text x="138.9" y="62.3">3V3_LO</text>
<text x="140" y="64.8">23/A9</text>
<text x="149.2" y="61.3">3V3_LO</text>
<text x="149.2" y="63.8">23/A9</text>
<text x="107.1" y="66.3">3/CANTX</text>
<text x="107.1" y="68.9">4/CANRX</text>
<text x="113.6" y="71.4">5</text>
<text x="118.4" y="67.4">3/CANTX</text>
<text x="118.4" y="69.9">4/CANRX</text>
<text x="140" y="67.4">22/A8</text>
<text x="140" y="69.9">21/A7</text>
<text x="149.2" y="66.3">22/A8</text>
<text x="149.2" y="68.9">21/A7</text>
<text x="149.2" y="71.4">20/A6</text>
<text x="113.6" y="74">6</text>
<text x="113.6" y="76.5">7</text>
<text x="118.4" y="72.4">5</text>
<text x="118.4" y="75">6</text>
<text x="118.4" y="77.6">7</text>
<text x="135.7" y="75">19/A5/SCL</text>
<text x="135.7" y="77.6">18/A4/SDA</text>
<text x="140" y="72.4">20/A6</text>
<text x="149.2" y="74">19/A5/SCL</text>
<text x="149.2" y="76.5">18/A4/SDA</text>
<text x="110.3" y="81.6">9/CS</text>
<text x="113.6" y="79.1">8</text>
<text x="118.4" y="80.1">8</text>
<text x="118.4" y="82.6">9/CS</text>
<text x="140" y="80.1">17/A3</text>
<text x="140" y="82.6">16/A2</text>
<text x="149.2" y="79.1">17/A3</text>
<text x="149.2" y="81.6">16/A2</text>
<text x="107.1" y="86.7">11/MOSI</text>
<text x="107.1" y="89.2">12/MISO</text>
<text x="109.3" y="84.2">10/CS</text>
<text x="118.4" y="85.2">10/CS</text>
<text x="118.4" y="87.7">11/MOSI</text>
<text x="140" y="85.2">15/A1</text>
<text x="140" y="87.7">14/A0</text>
<text x="149.2" y="84.2">15/A1</text>
<text x="149.2" y="86.7">14/A0</text>
<text x="149.2" y="89.2">13/SCK</text>
<text x="111.4" y="91.8">3V3</text>
<text x="112.5" y="94.3">24</text>
<text x="118.4" y="90.3">12/MISO</text>
<text x="118.4" y="92.8">3V3</text>
<text x="118.4" y="95.3">24</text>
<text x="136.8" y="95.3">A22/DAC1</text>
<text x="138.9" y="90.3">13/SCK</text>
<text x="141.1" y="92.8">GND2</text>
<text x="149.2" y="91.8">GND2</text>
<text x="149.2" y="94.3">A22/DAC1</text>
<text x="112.5" y="96.9">25</text>
<text x="112.5" y="99.4">26</text>
<text x="112.5" y="101.9">27</text>
<text x="118.4" y="97.9">25</text>
<text x="118.4" y="100.4">26</text>
<text x="136.8" y="97.9">A21/DAC0</text>
<text x="138.9" y="100.4">39/A20</text>
<text x="149.2" y="96.9">21/DAC0</text>
<text x="149.2" y="99.4">39/A20</text>
<text x="149.2" y="101.9">38/A19</text>
<text x="112.5" y="104.5">28</text>
<text x="112.5" y="107.1">29</text>
<text x="118.4" y="103">27</text>
<text x="118.4" y="105.5">28</text>
<text x="138.9" y="103">38/A19</text>
<text x="138.9" y="105.5">37/A18</text>
<text x="149.2" y="104.5">37/A18</text>
<text x="149.2" y="107.1">36/A17</text>
<text x="108.2" y="112.1">31/A12</text>
<text x="112.5" y="109.6">30</text>
<text x="118.4" y="108.1">29</text>
<text x="118.4" y="110.6">30</text>
<text x="118.4" y="113.2">31/A12</text>
<text x="138.9" y="108.1">36/A17</text>
<text x="138.9" y="110.6">35/A16</text>
<text x="138.9" y="113.2">34/A15</text>
<text x="149.2" y="109.6">35/A16</text>
<text x="149.2" y="112.1">34/A15</text>
<text x="108.2" y="114.7">32/A13</text>
<text x="118.4" y="115.7">32/A13</text>
<text x="138.9" y="115.7">33/A14</text>
<text x="149.2" y="114.7">33/A14</text>
<text x="127.3" y="126.2" transform="rotate(-90 127.3 126.2)">VBAT</text>
<text x="129.9" y="126.2" transform="rotate(-90 129.9 126.2)">3V3_2</text>
<text x="132.4" y="126.2" transform="rotate(-90 132.4 126.2)">GND3</text>
<text x="135" y="126.2" transform="rotate(-90 135 126.2)">PROG</text>
<text x="137.5" y="126.2" transform="rotate(-90 137.5 126.2)">RESET</text>
<text x="126.3" y="134.3" transform="rotate(-90 126.3 134.3)">VBAT</text>
<text x="128.9" y="135.4" transform="rotate(-90 128.9 135.4)">3V3_2</text>
<text x="131.4" y="134.3" transform="rotate(-90 131.4 134.3)">GND3</text>
<text x="133.9" y="134.3" transform="rotate(-90 133.9 134.3)">PROG</text>
<text x="136.5" y="135.4" transform="rotate(-90 136.5 135.4)">RESET</text>
</g>
</svg>
